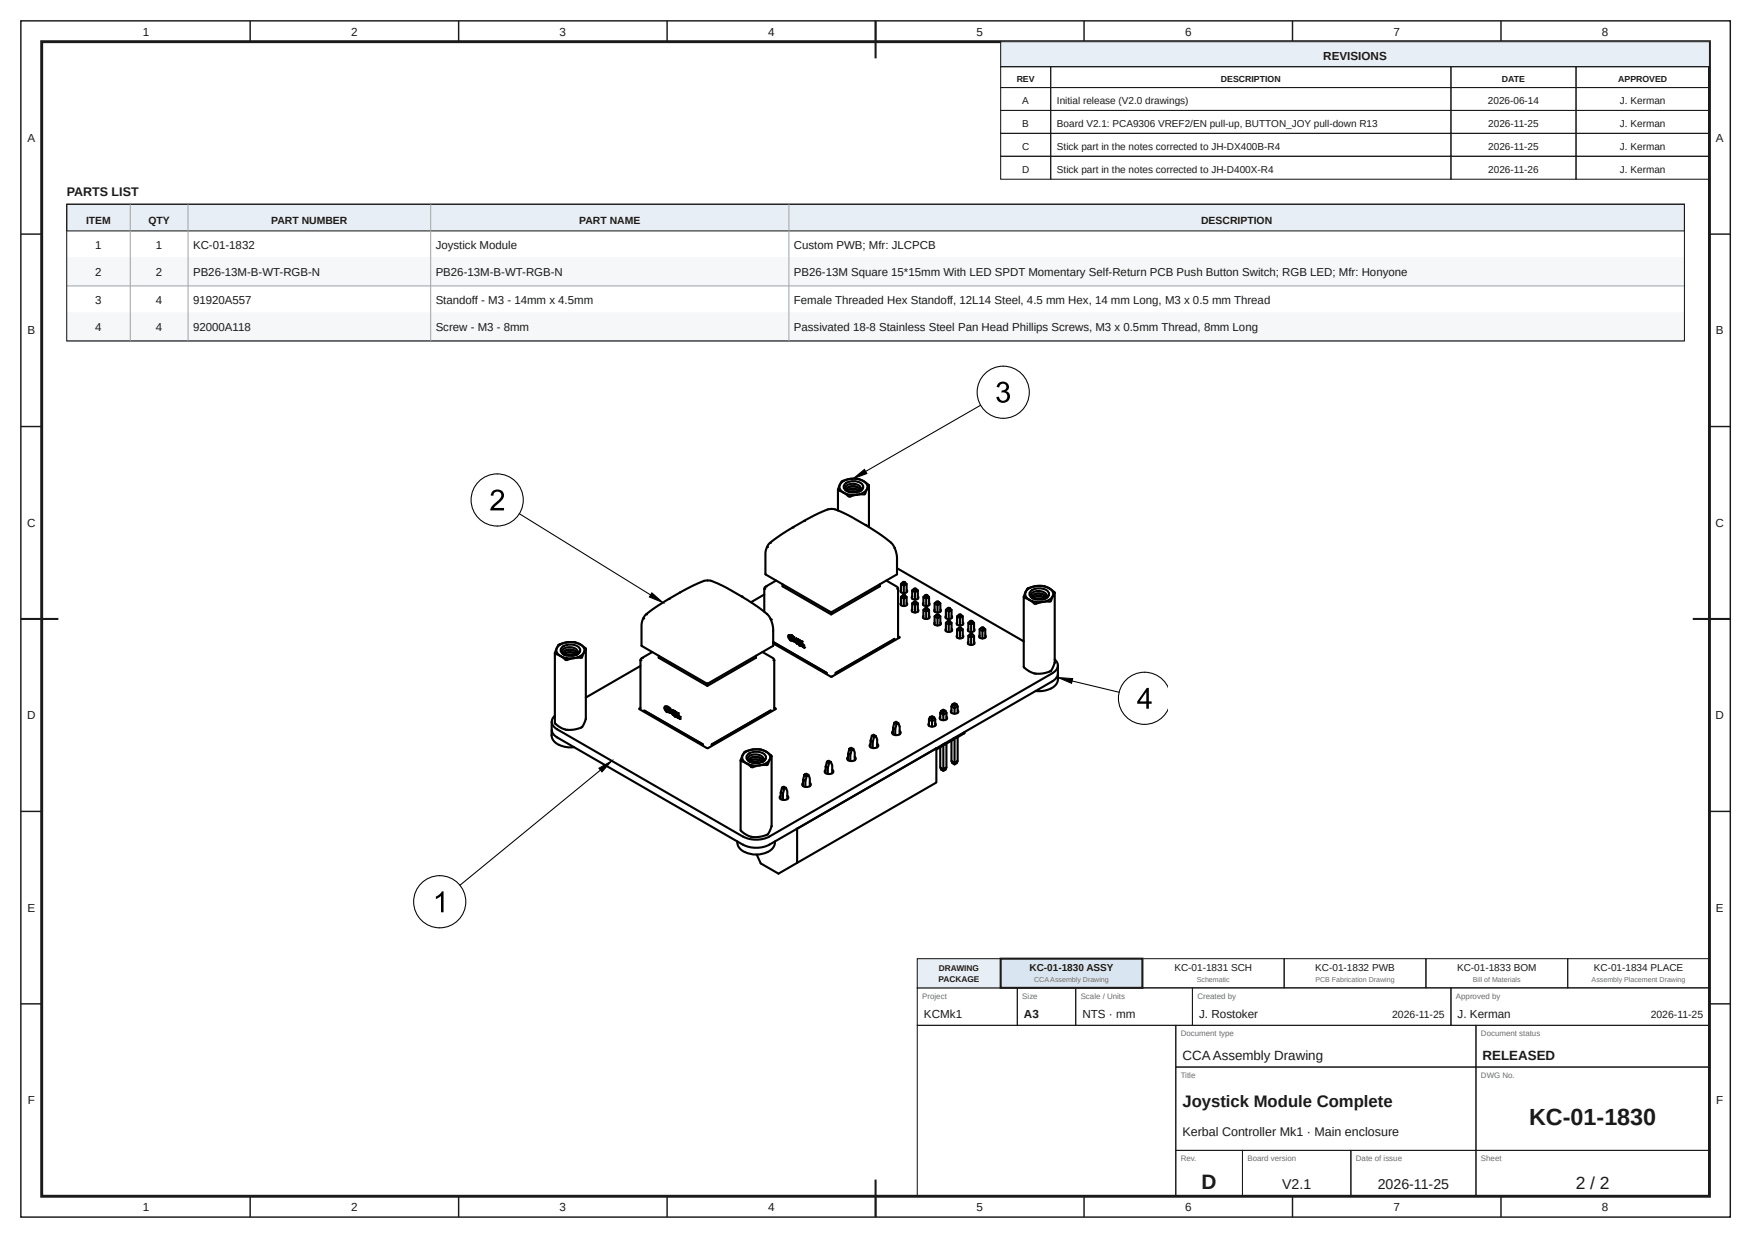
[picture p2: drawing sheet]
<svg xmlns="http://www.w3.org/2000/svg" width="420mm" height="297mm" viewBox="0 0 420 297" stroke-linecap="round" stroke-linejoin="round" font-family="sans-serif">
<g fill="none" stroke="#1a1a1a" stroke-width=".35">
<path d="M5 5h410v287h-410zM60 5v5M110 5v5M160 5v5M210 5v5M260 5v5M310 5v5M360 5v5M5 56.2h5M410 56.2h5M5 102.3h5M410 102.3h5"/>
<path d="M5 148.5h5M410 148.5h5M5 194.7h5M410 194.7h5M5 240.8h5M410 240.8h5M60 287v5M110 287v5M160 287v5M210 287v5M260 287v5M310 287v5"/>
<path d="M360 287v5"/>
</g>
<path d="M10 10h400v277h-400z" fill="none" stroke="#1a1a1a" stroke-width=".7" stroke-linecap="butt"/>
<path d="M210 5v9M5 148.5h9M406 148.5h9M210 283v9" fill="none" stroke="#1a1a1a" stroke-width=".5"/>
<path d="M240 10h170v6h-170z" fill="#e8eef5"/>
<g fill="none" stroke="#1a1a1a" stroke-width=".25">
<path d="M240 10h170v6h-170zM240 16h12v5h-12zM252 16h96v5h-96zM348 16h30v5h-30zM378 16h32v5h-32zM240 21h12v5.5h-12zM240 26.5h12v5.5h-12zM240 32h12v5.5h-12zM240 37.5h12v5.5h-12zM252 21h96v5.5h-96zM252 26.5h96v5.5h-96zM252 32h96v5.5h-96z"/>
<path d="M252 37.5h96v5.5h-96zM348 21h30v5.5h-30zM348 26.5h30v5.5h-30zM348 32h30v5.5h-30zM348 37.5h30v5.5h-30zM378 21h32v5.5h-32zM378 26.5h32v5.5h-32zM378 32h32v5.5h-32zM378 37.5h32v5.5h-32zM220 237h24v9h-24zM244 237h14v9h-14zM258 237h28v9h-28z"/>
<path d="M286 237h62v9h-62zM348 237h62v9h-62zM220 246h62v41h-62zM282 246h72v10h-72zM282 256h72v20h-72zM354 246h56v10h-56zM354 256h56v20h-56zM282 276h16v11h-16zM298 276h26v11h-26zM324 276h30v11h-30zM354 276h56v11h-56z"/>
</g>
<path d="M220 230h20v7h-20z" fill="#e8eef5"/>
<path d="M220 230h20v7h-20z" fill="none" stroke="#1a1a1a" stroke-width=".25"/>
<path d="M240 230h34v7h-34z" fill="#d9e6f2"/>
<path d="M240 230h34v7h-34z" fill="none" stroke="#1a1a1a" stroke-width=".5"/>
<path d="M274 230h34v7h-34zM308 230h34v7h-34zM342 230h34v7h-34zM376 230h34v7h-34z" fill="none" stroke="#1a1a1a" stroke-width=".25"/>
<path d="M16 49h388v6.4h-388z" fill="#e8eef5"/>
<path d="M16 49h388v6.4h-388z" fill="none" stroke="#1a1a1a" stroke-width=".25"/>
<path d="M16 62h388" fill="none" stroke="#9aa3ad" stroke-width=".24"/>
<path d="M16 62h388v6.6h-388z" fill="#f5f7f9"/>
<path d="M16 68.6h388M16 75.2h388" fill="none" stroke="#9aa3ad" stroke-width=".24"/>
<path d="M16 75.2h388v6.6h-388z" fill="#f5f7f9"/>
<path d="M31.2 49v32.8M45.1 49v32.8M103.3 49v32.8M189.2 49v32.8M16 81.8h388" fill="none" stroke="#9aa3ad" stroke-width=".24"/>
<path d="M16 49h388v32.8h-388z" fill="none" stroke="#1a1a1a" stroke-width=".25"/>
<g fill="none" stroke="#000" stroke-width=".51">
<path d="M201 117.5v5M201.6 116a4.6 4.6 0 0 1 6.2 .1 1.81 1.81 0 0 1-1.7 2.5 4.6 4.6 0 0 1-4.6-1.1 1.23 1.23 0 0 1 .1-1.5zM201.9 115.5l1.7-.6h2l1.3 .4 1.4 1a.29 .29 0 0 1 .1 .3 .29 .29 0 0 1-.2 .2l-.8 1.8h-1.6l-1.6 .4a1.2 1.2 0 0 1-1.5-.5l-1-.6a.54 .54 0 0 1-.7-.6zM202.6 116.1a3.2 3.2 0 0 1 4.4 .3 1.48 1.48 0 0 1-1.7 1.7 2.49 2.49 0 0 1-3-1.3zM203 117.5l.5-.6 1.1-.2 1.2 .3 .5 .7M203.1 117.8l.6-.4 1.1-.2 .9 .3 .5 .3M203.6 118l1.2-.1 .8 .2M203.7 118.1l1-.2 .8 .2M206.1 117.9l.4-.5-.1-.6-.5-.4-1-.3h-1.1l-.7 .3-.4 .6 .1 .5a.5 .5 0 0 0 .4 .2 .5 .5 0 0 0 .5-.2l1.2-.2 1.2 .6M206.3 117.8l.6-.7-.7 .7M206.4 117.6l-.3-.5-.8-.4h-1.5a.83 .83 0 0 0-.8 .8l.2 .4M208.4 116.5v10"/>
<path d="M186.1 139.3l-2.6 1.5-.2 .3v5.7M192.9 125l4.5-2.3 1.2-.5 .7-.1 .9 .1 1 .3 3.3 1.7 5.8 3.5 3.7 2.8 .5 .9 .6 1.9v4.5l-15.7 9-15.7-9-.1-5.2 .1-.8 .6-1.2 3.3-2.5 5.3-3.1M212.6 139.3l2.6 1.5 .2 .3v11.8M215.1 136.3l30.4 17.6M216.5 139.7l.3-.1 .2 .1-.2 .2zM216.5 139.7l-.4 .4M216.8 139.9v.6l-.7-.4v2M217 139.7l.4 .4M134.4 157.4l.8 .5a1.01 1.01 0 0 0 1.6 .2l.9-.2M134.4 157.4l1.5 .5h1.8M134.8 155.3a3.2 3.2 0 0 1 4.3 .3 1.48 1.48 0 0 1-1.7 1.7 2.49 2.49 0 0 1-2.9-1.3zM135.1 156.7l.5-.6 1.2-.2 1.1 .3 .6 .6"/>
<path d="M135.2 157l.7-.5 1.1-.1 1.3 .6M135.3 157l.4-.3 .7-.2 1.5 .3a.37 .37 0 0 0 .5 .2 .37 .37 0 0 0 .2-.4l-.1-.5-.5-.5-.9-.3h-.9l-1 .3-.3 .4-.1 .5 .4 .5M135.7 157.2l1-.2 1 .3M135.8 157.3l1.1-.2 .7 .2M138.4 157l.6-.7-.6 .7M138.5 156.8l-.7-.7-1.4-.3-.8 .2-.4 .4-.1 .3 .2 .4M140.1 156.5l.2-.5a.41 .41 0 0 0 .2-.4 .41 .41 0 0 0-.4-.3l-1.2-.8-1-.4h-2.2l-1.7 .6-.8 1.7a.36 .36 0 0 0 0 .5 .36 .36 0 0 0 .4 .1l.8 .4M140.1 156.5l-.6 1.3-1.8 .1M140.1 156.5l-.9 .9-1.5 .5M140.1 156.5a1.67 1.67 0 0 0-1.4-2.1 4.5 4.5 0 0 0-5.1 1.1 1.44 1.44 0 0 0 .8 1.9M140.5 155.7v16.8l-.9 1.9-2 .7-2.1-.1-1.5-.7-.9-.8v-16.8M153.6 159.8l-13.1 7.5"/>
<path d="M153.9 155l15.7 9 15.8-9M156.4 156.4l-2.5 1.5-.3 .4v11.7M158 157.3v.5l11.7 6.8 11.6-6.8v-.5M163.1 142.1l-5.2 3.1-3.2 2.5-.5 .9-.3 1.1 .1 5.3M163.1 142.1h.1M163.2 142.1l4.9-2.4 .9-.4h1.2l3 1.2 4.7 2.6 3.7 2.4 2.8 2.3 .6 1.2 .4 1.3v4.7M182.9 156.4l2.6 1.5 .2 .4v11.7M183.3 142.6l-3.2 1.9M187.7 140.2v.5l11.6 6.7 11.7-6.7v-.5M189.3 152.6l.1 .5M189.4 153l.7 .3 .1 .2M189.5 152.4v.1"/>
<path d="M189.5 152.4h.1M189.5 152.4a.45 .45 0 0 0-.5 .4 .45 .45 0 0 0 .4 .5v.2a.21 .21 0 0 0 .3 .2 .21 .21 0 0 0 .2-.2h.3l-.1-.2h-.3l-.2-.3-.2 .1-.1-.5 .8 .1 .4 .8v.2h-.4l.3 .2M189.5 153.3l.2 .2zM189.5 153.2l.2 .3M189.6 152.4h.1M189.6 152.7h.1M189.7 152.4l.3 .1zM189.7 152.6l-.1 .1M189.8 153.7h.1M189.9 153.5l-.1 .2M189.9 152.5l.4 .3zM190.1 153.3h.1"/>
<path d="M190.2 153.6l.3 .1M190.2 153.6h-.1M190.3 152.8l.2 .3M190.3 153.7h.1M190.4 153.9h.2M190.4 153.1l.3 .6M190.4 153.1h.1M190.6 153.9h.1M190.7 153.7l-.1 .2M191 153.2v.4l.2 .1M191 153.8v.4l.2 .2M191 153.2l.2 .5"/>
<path d="M191 153.8l.2 .2zM191 154.1l.2 .2M191 153.9l.2 .3M191 154.1l.2 .1M191 153.9l.2 .1M191.2 153.7h.1M191.2 154.4h.1M191.2 153.9v.1M191.2 154.3v.1M191.2 153.5l.3 .3-.2-.1M191.2 153.4h.1M191.2 154.2h.1"/>
<path d="M191.2 154.1l.2 .4M191.2 154.2l.2 .1M191.2 153.4h.2M191.3 154.2h.1M191.2 154.4h.2M191.3 153.4v.3M191.3 154.3v.1M191.3 154.4h.1M191.3 154.3h.1M191.3 154.2l.1 .1M191.3 154.2l.1 .2M191.4 153.4l-.2 .1"/>
<path d="M191.4 154.3l-.2-.1v.2M191.4 153.4l.1 .1M191.4 154.4h-.1M191.4 154.4v.1M191.4 153.4h.1M191.4 154.5h.1M191.5 153.5l-.2-.1v.3M191.6 154.5h.1M191.5 154.3l.1 .1M191.5 154.5h.1M191.5 154.5l.1 .1M191.5 154.4h.1"/>
<path d="M191.5 154.3v.1M191.5 153.5v.4l.2 .1M191.5 153.5l.2 .1M191.5 154.3h.1M191.6 154.4v.1M191.6 153.6l.1 .4M191.6 153.6h.1M191.6 153.6l.1 .2M191.6 153.7l.1 .1M191.6 154.3v.1M191.6 154.4l.1 .1M191.6 154.6h.1"/>
<path d="M191.7 154.5l-.1 .1M191.7 154.4v.4M191.7 154.5v.1M191.7 154.8h.1M191.7 154.4l.1 .2M191.7 153.8h-.1l.1 .2M191.7 153.8h.1M191.7 153.6v.1M191.7 154h.1M191.8 153.7l.3 .2-.1 .2M191.8 153.7l.2 .1v.3h-.2zM191.8 154.6l.1-.1-.2 .3"/>
<path d="M191.8 153.7v.3h.2l-.2-.3 .1 .4M191.9 154.5l-.2 .3M192 154.4l.2 .2zM192 154.4v.4l.2 .1M192 154.7h.2M192 154.5l.2 .2M192 154.7l.2 .2M192 154.8l.2 .1M192 154.6l.2 .1M192.2 154.9h.1M192.2 154.6l-.2-.1v.3M192.2 154.2v.1"/>
<path d="M192.2 154.6l.3 .2v.3M192.2 153.9l.2 .5-.3-.2zM192.2 154l.1 .2zM192.2 154.6l.3 .2v.3l-.3-.1zM192.2 153.9l.2 .5M192.3 154v.2M192.3 155h.1M192.3 154.6v.4M192.3 154.9v.1M192.3 154.7v.3M192.3 154.7l.1 .1M192.4 154.8v.2"/>
<path d="M192.5 155.1h.1M192.6 155.2h.1M192.6 155.1v.1M192.7 154.8l.2 .5-.4-.1zM192.7 154.8h.1M192.7 154.9l.1 .2zM192.7 154.8l-.1 .3h.2M192.7 154.8l.2 .5M199.3 146.8v.6M214.3 153.4h.1M214.4 153.4l-14 8.1M214.5 153.5v-.2l-14.1 8.1v.3"/>
<path d="M215.4 152.7l.3 .1M215.7 153l-16.3 9.4-14-8M215.7 152.8v.2M216.1 141.5l-.1 .3a.88 .88 0 0 0 .8 .5 .88 .88 0 0 0 .8-.5l-.2-.3M216.1 144.7l-.1 .2a.88 .88 0 0 0 .8 .5 .88 .88 0 0 0 .8-.5l-.2-.2M216.5 142.8l.3-.1 .2 .1-.2 .2zM216.5 142.8l-.4 .4M216.8 143v.6l-.7-.4v2M217 142.8l.4 .4M217.4 145.2v-2l-.6 .4v1.8M217.4 142.1v-2l-.6 .4v1.8M218.8 143.1l-.1 .2a.88 .88 0 0 0 .8 .5 .88 .88 0 0 0 .8-.5l-.2-.2"/>
<path d="M218.8 146.2l-.1 .2a.88 .88 0 0 0 .8 .5 .88 .88 0 0 0 .8-.5l-.2-.2M219.2 144.4l.3-.2 .2 .2-.2 .1zM219.2 141.3l.3-.2 .2 .2-.2 .1zM219.2 144.4l-.4 .3M219.2 141.3l-.4 .3M219.5 144.5v.6l-.7-.4v2.1M219.5 141.4v.6l-.7-.4v2M219.7 144.4l.4 .3M219.7 141.3l.4 .3M220.1 146.8v-2.1l-.6 .4v1.9M220.1 143.6v-2l-.6 .4v1.9M221.5 144.7l-.2 .2a.88 .88 0 0 0 .9 .5 .88 .88 0 0 0 .8-.5l-.2-.2"/>
<path d="M221.5 147.8l-.2 .2a.88 .88 0 0 0 .9 .5 .88 .88 0 0 0 .8-.5l-.2-.2M221.9 142.8l.2-.1 .3 .1-.3 .2zM221.9 145.9l.2-.1 .3 .1-.3 .2zM221.9 142.8l-.4 .4M221.9 145.9l-.4 .4M222.1 143v.6l-.6-.4v2M222.1 146.1v.6l-.6-.4v2M222.4 142.8l.4 .4M222.4 145.9l.4 .4M222.8 145.2v-2l-.7 .4v1.8M222.8 148.3v-2l-.7 .4v1.8M224.2 146.2l-.1 .2a.88 .88 0 0 0 .8 .5 .88 .88 0 0 0 .8-.5l-.2-.2"/>
<path d="M224.2 149.3l-.1 .2a.88 .88 0 0 0 .8 .6 .88 .88 0 0 0 .8-.6l-.2-.2M224.6 144.4l.3-.2 .2 .2-.2 .1zM224.6 147.5l.3-.2 .2 .2-.2 .1zM224.6 144.4l-.4 .3M224.6 147.5l-.4 .4M224.9 144.5v.6l-.7-.4v2.1M224.9 147.6v.7l-.7-.4v2M225.1 144.4l.4 .3M225.1 147.5l.4 .4M225.5 146.8v-2.1l-.6 .4v1.9M225.5 149.9v-2l-.6 .4v1.8M226.9 147.8l-.2 .2a.88 .88 0 0 0 .9 .5 .88 .88 0 0 0 .8-.5l-.2-.2"/>
<path d="M226.9 150.9l-.2 .2a.88 .88 0 0 0 .9 .5 .88 .88 0 0 0 .8-.5l-.2-.2M227.3 149l.2-.1 .3 .1-.3 .2zM227.3 145.9l.2-.1 .3 .1-.3 .2zM227.3 149l-.4 .4M227.3 145.9l-.4 .4M227.5 149.2v.6l-.6-.4v2M227.5 146.1v.6l-.6-.4v2M227.8 149l.4 .4M227.8 145.9l.4 .4M228.2 151.4v-2l-.7 .4v1.8M228.2 148.3v-2l-.7 .4v1.8M229.6 149.3l-.2 .2a.88 .88 0 0 0 .8 .6 .88 .88 0 0 0 .9-.6l-.2-.2"/>
<path d="M229.6 152.4l-.2 .2a.88 .88 0 0 0 .8 .6 .88 .88 0 0 0 .9-.6l-.2-.2M230 147.5l.2-.2 .3 .2-.3 .1zM230 150.6l.2-.1 .3 .1-.3 .2zM230 147.5l-.4 .4M230 150.6l-.4 .4M230.2 147.6v.7l-.6-.4v2M230.2 150.8v.6l-.6-.4v2M230.5 147.5l.4 .4M230.5 150.6l.4 .4M230.9 149.9v-2l-.7 .4v1.8M230.9 153v-2l-.7 .4v1.8M232.3 150.9l-.2 .2a.88 .88 0 0 0 .8 .5 .88 .88 0 0 0 .8-.5l-.1-.2"/>
<path d="M232.3 154l-.2 .2a.88 .88 0 0 0 .8 .5 .88 .88 0 0 0 .8-.5l-.1-.2M232.7 149l.2-.1 .3 .1-.3 .2zM232.7 152.2l.2-.2 .3 .2-.3 .1zM232.7 149l-.5 .4M232.7 152.2l-.5 .3M232.9 149.2v.6l-.7-.4v2M232.9 152.3v.6l-.7-.4v2M233.2 149l.4 .4M233.2 152.2l.4 .3M233.6 151.4v-2l-.7 .4v1.8M233.6 154.5v-2l-.7 .4v1.8M235 152.4l-.2 .2a.88 .88 0 0 0 .8 .6 .88 .88 0 0 0 .8-.6l-.1-.2"/>
<path d="M235.4 150.6l.2-.1 .3 .1-.3 .2zM235.4 150.6l-.4 .4M235.6 150.8v.6l-.6-.4v2M235.9 150.6l.4 .4M236.3 153v-2l-.7 .4v1.8M247.2 141.8a3.2 3.2 0 0 1 4.3 .4 1.48 1.48 0 0 1-1.7 1.6 2.49 2.49 0 0 1-2.9-1.3zM247.6 143.2l.2-.4 .5-.3 1.1-.1 1 .4 .5 .6M247.7 143.5l.5-.4 1.1-.1 1 .2 .4 .4-1.3-.5-1.4 .2a.43 .43 0 0 1-.5 .1 .43 .43 0 0 1-.3-.4l.3-.7 1-.5h1.2l1 .5a.82 .82 0 0 1 0 1.3M248.2 143.7l1.1-.1 .8 .2M248.3 143.8l.8-.2 .9 .2M250.9 143.5l.6-.7-.7 .7M250.9 143.3l-.6-.7-1.4-.2-.7 .1-.5 .4-.1 .4 .2 .3"/>
<path d="M252.5 143l.5-.8-.2-.3-1.7-1-1.4-.3h-1.3l-1.9 .6-.8 1.5a.47 .47 0 0 0-.1 .6 .47 .47 0 0 0 .5 .3l.8 .3M252.5 143l-.6 1.3-1.7 .1-1.8 .5h-.3l-1.2-1M252.5 143a4.5 4.5 0 0 1-5.6 .9M252.5 143a1.67 1.67 0 0 0-1.3-2.1 4.5 4.5 0 0 0-5.2 1.1 1.44 1.44 0 0 0 .9 1.9M253 158.2a1.86 1.86 0 0 1 .7 1.8 1.86 1.86 0 0 1-1.3 1.5M253 142.2v16.8l-1 2-2.1 .6-2.1-.1-1-.5-1.3-1v-16.8M253.7 159.7a3.4 3.4 0 0 1-.5 3.1l-.8 .6-67.9 39.3M132.3 173.1a3.4 3.4 0 0 0 .5 3.2l.8 .6 44.6 25.7a7 7 0 0 0 6.3 0M132.3 175.3l.1 1.7 .7 1.1a5.5 5.5 0 0 0 4.6 1.1M133.1 171.7a1.87 1.87 0 0 0-.7 1.8 1.87 1.87 0 0 0 1.2 1.5l44.6 25.7a7 7 0 0 0 6.3 0M153.4 170.1l16.3 9.4 16.3-9.4M153.6 169.8l-.2 .3"/>
<path d="M154.5 170.7v-.3l14.1 8.2v.2M154.7 170.5l13.9 8.1M159.3 169.8l.1 .4M159.5 170.2l.3 .6h.3v-.2h.4l-.1-.2-.7-.1-.2-.5 .8 .1 .5 .7-.1 .3-.3-.1 .3 .3M159.5 169.5l.3 .1M159.5 169.5l-.1 .3M159.6 169.7l.1 .6M159.7 170.2l.7 .2 .1 .2M159.8 169.6h.1M159.8 170.4l.2 .3zM159.8 170.4l.2 .2M159.9 169.9h.1"/>
<path d="M159.9 169.6h.1M159.9 169.6h-.1M159.9 169.6h.4l.3 .4M159.9 169.5l.3 .1M160 169.8l-.1 .1M160.1 170.4h.1M160.2 170.6l-.1 .2M160.2 169.6l.4 .4M160.4 170.4h.1M160.5 170.8l.3 .1M160.5 170.8h-.1M160.5 170.6h.1"/>
<path d="M160.6 170l.1 .3M160.6 170l.2 .3M160.6 170.8v.1M160.7 171h.2M160.7 170.3l.3 .5M160.9 171.1h.1M160.9 171h.1M161 170.8l-.1 .2M161.3 171l.2 .1M161.3 171.1l.2 .2-.2-.1M161.3 171.2l.2 .3M161.3 170.7l.2 .1"/>
<path d="M161.3 170.4v.3M161.3 171.4l.2 .1M161.3 171.2l.1 .1M161.5 170.8l-.2-.5v.4l.2 .2M161.5 170.8h.1M161.5 171.3h-.1M161.5 171.1l-.2-.1v.4l.2 .1M161.5 171.1h.1M161.5 171.1h-.2v.3M161.5 171.5h.1M161.5 171.3l.2 .1v.2M161.5 171.4h.2"/>
<path d="M161.5 170.5h.1M161.5 170.5h.2M161.6 170.8l.1 .1M161.6 170.6v.2M161.6 171.5l.1 .1M161.6 171.5h.1M161.6 170.9h.1M161.7 170.5l-.2 .3 .2 .2M161.7 171.4l-.2-.1 .2 .3M161.7 170.9h.1M161.7 171.4l-.2 .1 .2 .1M161.7 171.6h.1"/>
<path d="M161.7 170.5l.1 .1M161.7 171.6v.1M161.8 170.9l-.1 .1M161.8 170.6h-.3l.1 .2M161.8 170.6l-.1 .1M161.8 171.6l.1 .1M161.8 171.6v.1zM161.8 171.4l.1 .1M161.8 170.6l.2 .2M161.8 171.5l.1 .2M161.8 170.7v.4l.2 .1M161.8 171.5l.1 .1"/>
<path d="M161.8 171.5h.1M161.9 171.7h.1M161.9 170.7l.1 .3M161.9 170.7l.1 .2M161.9 170.7l.1 .1M161.9 171.7h-.1M161.9 171.5l-.1-.1 .1 .2M161.9 171.8h.1M162 171.6v.1M162 171.7l-.1 .1M162 171.7h-.1M162 171.9l.1 .1 .1-.4-.1 .4"/>
<path d="M162 171.5l.1 .3zM162 171.5v.4M162 171l-.1-.1 .1 .2M162 170.9v.1M162 171.9h.1M162 171.1v.1M162.1 170.8h.1M162.1 170.8l.3 .3-.1 .2M162.1 171.2h.1M162.1 170.9v.3M162.2 171.6l-.1 .2M162.2 171.3l-.1-.5 .3 .3-.1 .2"/>
<path d="M162.2 171.3h.1M162.3 171.6l.2 .1M162.3 171l-.2-.1v.3M162.3 171v.1M162.3 171.6l.2 .4M162.3 171.1l-.1 .1M162.3 171.6l.2 .3M162.3 171.8l.1 .1M162.4 171.4h.1M162.5 171.9l-.2-.1 .2 .2M162.5 172h.1M162.5 171.7l-.2-.1v.4l.2 .1"/>
<path d="M162.5 171.3v.1M162.5 171.7l.3 .2v.3M162.5 171.1l.2 .5-.3-.2zM162.5 171.1l.2 .5M162.5 171.1l.1 .3zM162.6 171.1v.3M162.6 171.8v.3M162.6 172.1h.1M162.6 172.2l-.1-.5 .3 .2v.3M162.6 172.2h.2M162.8 172l-.2-.2v.3M162.8 172.1v.1"/>
<path d="M162.9 172.3h.1M163 172l.2 .5-.4-.2zM163 172l.2 .5M163 172l.1 .3zM163 172.1v.2M163.2 172.5h.1M169.7 164v.6M184.6 170.5l-13.9 8.2M184.8 170.7v-.3l-14.1 8.2v.2M185.7 169.8l.3 .3M198.3 161.5l-12.9-7.5 12.9 7.4v.3M203.7 179.6l.5-.2 .5 .3-.4 .2-.4 1.2-.5-.3 .3-1.2 .6 .3"/>
<path d="M204.7 179.7l.3 .8v1.9M208.8 177.7l.5 .3v1.5M208.8 178.5l-.2 .4a1.24 1.24 0 0 0 2.1 0l-.3-.4M209.1 176.5l-.3 1.2v1.6M209.1 176.5l.4-.2 .6 .3M209.1 176.5l.5 .3M209.3 178l.3-1.2 .5-.2 .3 .8v1.9M214.2 175.4l-.3 .4a1.24 1.24 0 0 0 2.1 0l-.2-.4M214.2 174.6l.5 .3v1.5M214.5 173.4l-.3 1.2v1.6M214.5 173.4l.4-.2 .6 .3M214.5 173.4l.5 .3"/>
<path d="M214.7 174.9l.3-1.2 .5-.2 .3 .8v1.9M222.8 172.6l.7 .4v1.4M222.8 172.6v1.5M222.8 173.5l-.1 .2a.92 .92 0 0 0 .9 .6 .92 .92 0 0 0 .8-.6l-.1-.2M223 172.1l.5-.3 .6 .3-.6 .3-.5-.3-.2 .5M223.5 172.4v.6l.8-.4M224.1 172.1l.2 .5M224.3 172.6v1.5M224.6 179.5h.1M224.6 179.5l-33.4 19.3M224.6 179.5v8.2l-37.9 21.9-4.2-2.5-1-2.1M224.7 179.5h-.1"/>
<path d="M225.5 179.3v4.8l.8 .5v.3M225.5 171l.8 .5v1.3M225.5 171v1.6M225.5 172l-.1 .2a.92 .92 0 0 0 .9 .6 .92 .92 0 0 0 .8-.6l-.1-.2M225.7 170.5l.6-.2 .5 .2-.5 .4-.6-.4-.2 .5M225.9 178.7v.3l-1.3 .8M226.1 178.7h.5M226.3 170.9v.6l.7-.5M226.8 170.5l.2 .5M227 178.4v5.7l-.7 .5v-5.9M227 171v1.6M228.2 177.7v4.9l.7 .4v.4"/>
<path d="M228.2 169.5l.7 .4v1.3M228.2 169.5v1.5M228.2 170.4l-.1 .2a.92 .92 0 0 0 .8 .6 .92 .92 0 0 0 .9-.6l-.1-.2M228.4 169l.5-.3 .6 .3-.6 .3-.5-.3-.2 .5M228.6 177.2v.3l-2 1.2v-.3M228.8 177.1h.5M228.9 169.3v.6l.8-.4M229.5 169l.2 .5M229.7 176.9v5.7l-.8 .4v-5.9M229.7 169.5v1.5M231.3 175.6v.3l-2 1.2v-.3M252 165.2l-1.8 .6h-1.8"/>
<path d="M252.4 161.5l-67.9 39.2M253.7 161.8v1.3l-.2 .9-.7 .7-.8 .5M179 183.1l1.3 1 1.9-.5M179 183.1l1.5 .5h1.7M179.3 181a3.2 3.2 0 0 1 4.4 .4 1.48 1.48 0 0 1-1.7 1.6 2.49 2.49 0 0 1-3-1.3zM179.7 182.4l.1-.3 .5-.3 1.2-.2 .9 .3 .6 .7M179.8 182.7l.5-.4 1.2-.1 .8 .2 .5 .4M179.8 182.7l.5-.3 .8-.2 1.4 .3a.37 .37 0 0 0 .4 .2 .37 .37 0 0 0 .2-.4l-.1-.6-.5-.4-1-.3h-.7l-1 .3-.4 .4-.1 .5 .5 .5M180.3 182.9l1.1-.1 .8 .2M180.4 183l.9-.2 .8 .2M183 182.7l.6-.7-.7 .7M183 182.5l-.3-.5-.8-.4h-1l-.8 .2a.57 .57 0 0 0-.4 .4 .57 .57 0 0 0 .2 .6"/>
<path d="M184.6 182.2l-.6 1.3-1.8 .1M184.6 182.2l-.8 .9-1.6 .5M184.6 182.2a1.67 1.67 0 0 0-1.3-2.1 4.5 4.5 0 0 0-5.2 1.1 1.44 1.44 0 0 0 .9 1.9M185 181.5l-.5-.7-1.1-.6-.9-.4h-1.1l-1.3 .1-1.5 .5-.8 1.4a.45 .45 0 0 0 0 .8l1.2 .5M185 181.5l-.4 .7M185.1 181.4v16.8l-1 2-2.3 .6h-1.4l-.7-.2-1.2-.6-.9-.8v-16.8M187.2 190.9l-.2 .5a1.24 1.24 0 0 0 2.1 0l-.3-.5M187.2 190.2v1.5M187.6 189l.4-.3 .5 .3-.4 .3-.3 1.2-.6-.3 .4-1.2 .5 .3M187.8 190.5v1.4M188.5 189l.3 .9v1.8M191.2 198.8l-.2 .1"/>
<path d="M191.2 198.8v8.2M192.6 187.1v1.5M192.6 187.8l-.2 .4a1.24 1.24 0 0 0 2.1 0l-.3-.4M192.9 185.8l.5-.2 .5 .3-.4 .3-.3 1.2-.6-.3 .3-1.3 .6 .4M193.2 187.4v1.4M193.9 185.9l.3 .8v1.9M198 183.9v1.6M198 184.7l-.2 .4a1.24 1.24 0 0 0 2.1 0l-.3-.4M198.3 182.7l.5-.2 .5 .3-.4 .3-.4 1.1-.5-.3 .3-1.2 .6 .4M198.5 184.2v1.5M199.3 182.8l.3 .8v1.9M203.4 181.6l-.2 .4a1.24 1.24 0 0 0 2.1 0l-.3-.4"/>
<path d="M203.4 180.8v1.6M203.9 181.1v1.5M225.5 184.1l.2 .5 .6 .3 .5-.3 .2-.5M228.2 182.6l.2 .5 .5 .3 .6-.3 .2-.5M176.8 201.9l.2 1 .7 .9a6.2 6.2 0 0 0 7 .3l.6-.6a2.08 2.08 0 0 0 .5-1.6"/>
</g>
<g fill="#000">
<path d="M239.5 91.9a1.36 1.36 0 0 1 2-.1 1.36 1.36 0 0 1 0 1.9l-.2 .2a1.51 1.51 0 0 1 .7 2 1.51 1.51 0 0 1-2 .7l-.7-.5-.3-.6v-.2l.6-.1a1.01 1.01 0 0 0 1.2 .9 1.01 1.01 0 0 0 .8-1.3 1.01 1.01 0 0 0-1.4-.6v-.5a.86 .86 0 0 0 1.2-.7 .86 .86 0 0 0-.9-1 .86 .86 0 0 0-.9 1l-.6-.2zM204.6 114.9l2.7-2.3 .6 1zM118.2 117.8a1.6 1.6 0 0 1 2.4 .2 1.6 1.6 0 0 1-.6 2.4l-1.6 1.5h2.5v.6h-3.3a3.8 3.8 0 0 1 1.9-2.5 1.08 1.08 0 0 0 .8-1 1.08 1.08 0 0 0-.7-1h-.6l-.4 .2-.3 .7h-.6zM156.3 142.2l2.7 2.4-3.3-1.4zM253.7 162.5l3.6 .3-.3 1.1zM143.6 184.3l3.1-1.8-2.3 2.7zM104.5 215.1l.9-.6 .6-.7h.4v5.1h-.6v-3.9l-1.3 .7z"/>
<path d="M275 165h.5v3.3h.7v.5h-.7v1.2h-.6v-1.2h-2.1v-.5zM274.9 166l-1.5 2.3h1.5z"/>
<circle cx="184" cy="131.2" r=".25"/>
<circle cx="184.7" cy="130.2" r=".25"/>
<circle cx="190.1" cy="126.6" r=".25"/>
<circle cx="192.9" cy="125" r=".25"/>
<circle cx="207.6" cy="125.9" r=".25"/>
<circle cx="153.6" cy="158.4" r=".25"/>
<circle cx="154" cy="157.9" r=".25"/>
<circle cx="154.3" cy="148.4" r=".25"/>
<circle cx="155" cy="147.4" r=".25"/>
<circle cx="160.4" cy="143.7" r=".25"/>
<circle cx="177.9" cy="143.1" r=".25"/>
<circle cx="183.3" cy="141.3" r=".25"/>
<circle cx="183.7" cy="140.7" r=".25"/>
<circle cx="184.9" cy="148.6" r=".25"/>
<circle cx="185.7" cy="158.4" r=".25"/>
<circle cx="189.2" cy="152.4" r=".25"/>
<circle cx="189.4" cy="153" r=".25"/>
<circle cx="189.8" cy="153.3" r=".25"/>
<circle cx="190.3" cy="152.8" r=".25"/>
<circle cx="191.2" cy="154.1" r=".25"/>
<circle cx="191.5" cy="154.3" r=".25"/>
<circle cx="191.8" cy="154.8" r=".25"/>
<circle cx="192" cy="154.1" r=".25"/>
<circle cx="192.2" cy="154.3" r=".25"/>
<circle cx="192.2" cy="153.9" r=".25"/>
<circle cx="192.2" cy="154.6" r=".25"/>
<circle cx="192.3" cy="153.9" r=".25"/>
<circle cx="192.7" cy="154.8" r=".25"/>
<circle cx="192.9" cy="155.3" r=".25"/>
<circle cx="215.4" cy="141.3" r=".25"/>
<circle cx="159.5" cy="169.6" r=".25"/>
<circle cx="159.9" cy="169.6" r=".25"/>
<circle cx="160.1" cy="170.8" r=".25"/>
<circle cx="160.6" cy="170" r=".25"/>
<circle cx="161.7" cy="171.6" r=".25"/>
<circle cx="161.8" cy="171.4" r=".25"/>
<circle cx="162.1" cy="172" r=".25"/>
<circle cx="162.3" cy="171.3" r=".25"/>
<circle cx="162.6" cy="171.1" r=".25"/>
<circle cx="162.8" cy="172.2" r=".25"/>
<circle cx="163" cy="172" r=".25"/>
</g>
<g fill="none" stroke="#000" stroke-width=".25">
<path d="M235.2 97.2l-27.6 15.9M124.5 123.2l31.5 19.5M257.1 163.4l11.3 2.7M280 164.6a6.3 6.3 0 0 0-9.5-1.9 6.3 6.3 0 0 0 0 9.7 6.3 6.3 0 0 0 9.5-2M144 184.7l-33.7 27.7"/>
<circle cx="240.6" cy="94.1" r="6.3"/>
<circle cx="119.2" cy="119.9" r="6.3"/>
<circle cx="105.5" cy="216.3" r="6.3"/>
</g>
<path d="M204.6 114.9l2.7-2.3 .6 1zM156.3 142.2l2.7 2.4-3.3-1.4zM253.7 162.5l3.6 .3-.3 1.1zM143.6 184.3l3.1-1.8-2.3 2.7z" fill="none" stroke="#000" stroke-width=".24"/>
<text font-size="5.6" fill="#1a1a1a" x="366.7" y="270">KC-01-1830</text>
<text font-size="5" fill="#1a1a1a" x="288.2" y="285.2">D</text>
<text font-size="4.2" fill="#1a1a1a" x="377.9" y="285.2">2 / 2</text>
<text font-size="4" fill="#1a1a1a" x="283.6" y="265.5">Joystick Module Complete</text>
<g font-size="3.4" fill="#1a1a1a">
<text x="307.5" y="285.2">V2.1</text>
<text x="330.4" y="285.2">2026-11-25</text>
</g>
<g font-size="3.2" fill="#1a1a1a">
<text x="283.6" y="254.2">CCAAssembly Drawing</text>
<text x="355.6" y="254.2">RELEASED</text>
</g>
<g font-size="3" fill="#1a1a1a">
<text x="16" y="47">PARTS LIST</text>
<text x="283.6" y="272.5">Kerbal Controller Mk1 · Main enclosure</text>
</g>
<g font-size="2.8" fill="#1a1a1a">
<text x="34.2" y="8.6">1</text>
<text x="84.2" y="8.6">2</text>
<text x="134.2" y="8.6">3</text>
<text x="184.2" y="8.6">4</text>
<text x="234.2" y="8.6">5</text>
<text x="284.2" y="8.6">6</text>
<text x="334.2" y="8.6">7</text>
<text x="384.2" y="8.6">8</text>
<text x="317.4" y="14.3">REVISIONS</text>
<text x="6.6" y="34.1">A</text>
<text x="411.6" y="34.1">A</text>
<text x="6.6" y="80.2">B</text>
<text x="411.6" y="80.2">B</text>
<text x="6.5" y="126.4">C</text>
<text x="411.5" y="126.4">C</text>
<text x="6.5" y="172.6">D</text>
<text x="411.5" y="172.6">D</text>
<text x="6.6" y="218.7">E</text>
<text x="411.6" y="218.7">E</text>
<text x="221.6" y="244.2">KCMk1</text>
<text x="245.6" y="244.2">A3</text>
<text x="259.6" y="244.2">NTS · mm</text>
<text x="287.6" y="244.2">J. Rostoker</text>
<text x="349.6" y="244.2">J. Kerman</text>
<text x="6.6" y="264.9">F</text>
<text x="411.6" y="264.9">F</text>
<text x="34.2" y="290.6">1</text>
<text x="84.2" y="290.6">2</text>
<text x="134.2" y="290.6">3</text>
<text x="184.2" y="290.6">4</text>
<text x="234.2" y="290.6">5</text>
<text x="284.2" y="290.6">6</text>
<text x="334.2" y="290.6">7</text>
<text x="384.2" y="290.6">8</text>
</g>
<g font-size="2.7" fill="#1a1a1a">
<text x="22.9" y="59.7">1</text>
<text x="37.4" y="59.7">1</text>
<text x="46.3" y="59.7">KC-01-1832</text>
<text x="104.5" y="59.7">Joystick Module</text>
<text x="190.4" y="59.7">Custom PWB; Mfr: JLCPCB</text>
<text x="22.9" y="66.3">2</text>
<text x="37.4" y="66.3">2</text>
<text x="46.3" y="66.3">PB26-13M-B-WT-RGB-N</text>
<text x="104.5" y="66.3">PB26-13M-B-WT-RGB-N</text>
<text x="190.4" y="66.3">PB26-13M Square 15*15mm With LED SPDT Momentary Self-Return PCB Push Button Switch; RGB LED; Mfr: Honyone</text>
<text x="22.9" y="72.9">3</text>
<text x="37.4" y="72.9">4</text>
<text x="46.3" y="72.9">91920A557</text>
<text x="104.5" y="72.9">Standoff - M3 - 14mm x 4.5mm</text>
<text x="190.4" y="72.9">Female Threaded Hex Standoff, 12L14 Steel, 4.5 mm Hex, 14 mm Long, M3 x 0.5 mm Thread</text>
<text x="22.9" y="79.5">4</text>
<text x="37.4" y="79.5">4</text>
<text x="46.3" y="79.5">92000A118</text>
<text x="104.5" y="79.5">Screw - M3 - 8mm</text>
<text x="190.4" y="79.5">Passivated 18-8 Stainless Steel Pan Head Phillips Screws, M3 x 0.5mm Thread, 8mm Long</text>
</g>
<g font-size="2.5" fill="#1a1a1a">
<text x="20.6" y="53.8">ITEM</text>
<text x="35.6" y="53.8">QTY</text>
<text x="65.1" y="53.8">PART NUMBER</text>
<text x="138.9" y="53.8">PART NAME</text>
<text x="288.1" y="53.8">DESCRIPTION</text>
<text x="333.9" y="244.2">2026-11-25</text>
<text x="395.9" y="244.2">2026-11-25</text>
</g>
<g font-size="2.4" fill="#1a1a1a">
<text x="245.2" y="24.9">A</text>
<text x="253.5" y="24.9">Initial release (V2.0 drawings)</text>
<text x="356.9" y="24.9">2026-06-14</text>
<text x="388.5" y="24.9">J. Kerman</text>
<text x="245.1" y="35.9">C</text>
<text x="245.2" y="30.4">B</text>
<text x="253.5" y="30.4">Board V2.1: PCA9306 VREF2/EN pull-up, BUTTON_JOY pull-down R13</text>
<text x="253.5" y="35.9">Stick part in the notes corrected to JH-DX400B-R4</text>
<text x="357" y="30.4">2026-11-25</text>
<text x="357" y="35.9">2026-11-25</text>
<text x="388.5" y="30.4">J. Kerman</text>
<text x="388.5" y="35.9">J. Kerman</text>
<text x="245.1" y="41.4">D</text>
<text x="253.5" y="41.4">Stick part in the notes corrected to JH-D400X-R4</text>
<text x="357" y="41.4">2026-11-26</text>
<text x="388.5" y="41.4">J. Kerman</text>
<text x="246.9" y="233">KC-01-1830 ASSY</text>
<text x="281.7" y="233">KC-01-1831 SCH</text>
<text x="315.5" y="233">KC-01-1832 PWB</text>
<text x="349.5" y="233">KC-01-1833 BOM</text>
<text x="382.3" y="233">KC-01-1834 PLACE</text>
</g>
<g font-size="2.1" fill="#1a1a1a">
<text x="243.8" y="19.6">REV</text>
<text x="292.8" y="19.6">DESCRIPTION</text>
<text x="360.2" y="19.6">DATE</text>
<text x="388.1" y="19.6">APPROVED</text>
</g>
<g font-size="2" fill="#1a1a1a">
<text x="225.2" y="233">DRAWING</text>
<text x="225.1" y="235.6">PACKAGE</text>
</g>
<g font-size="1.9" fill="#6b6b6b">
<text x="221.2" y="239.6">Project</text>
<text x="245.2" y="239.6">Size</text>
<text x="259.2" y="239.6">Scale / Units</text>
<text x="287.2" y="239.6">Created by</text>
<text x="349.2" y="239.6">Approved by</text>
<text x="283.2" y="248.6">Document type</text>
<text x="355.2" y="248.6">Document status</text>
<text x="283.2" y="258.6">Title</text>
<text x="355.2" y="258.6">DWG No.</text>
<text x="283.2" y="278.6">Rev.</text>
<text x="299.2" y="278.6">Board version</text>
<text x="325.2" y="278.6">Date of issue</text>
<text x="355.2" y="278.6">Sheet</text>
</g>
<g font-size="1.7" fill="#6b6b6b">
<text x="248" y="235.7">CCAAssembly Drawing</text>
<text x="287" y="235.7">Schematic</text>
<text x="315.5" y="235.7">PCB Fabrication Drawing</text>
<text x="353.2" y="235.7">Bill of Materials</text>
<text x="381.7" y="235.7">Assembly Placement Drawing</text>
</g>
</svg>
